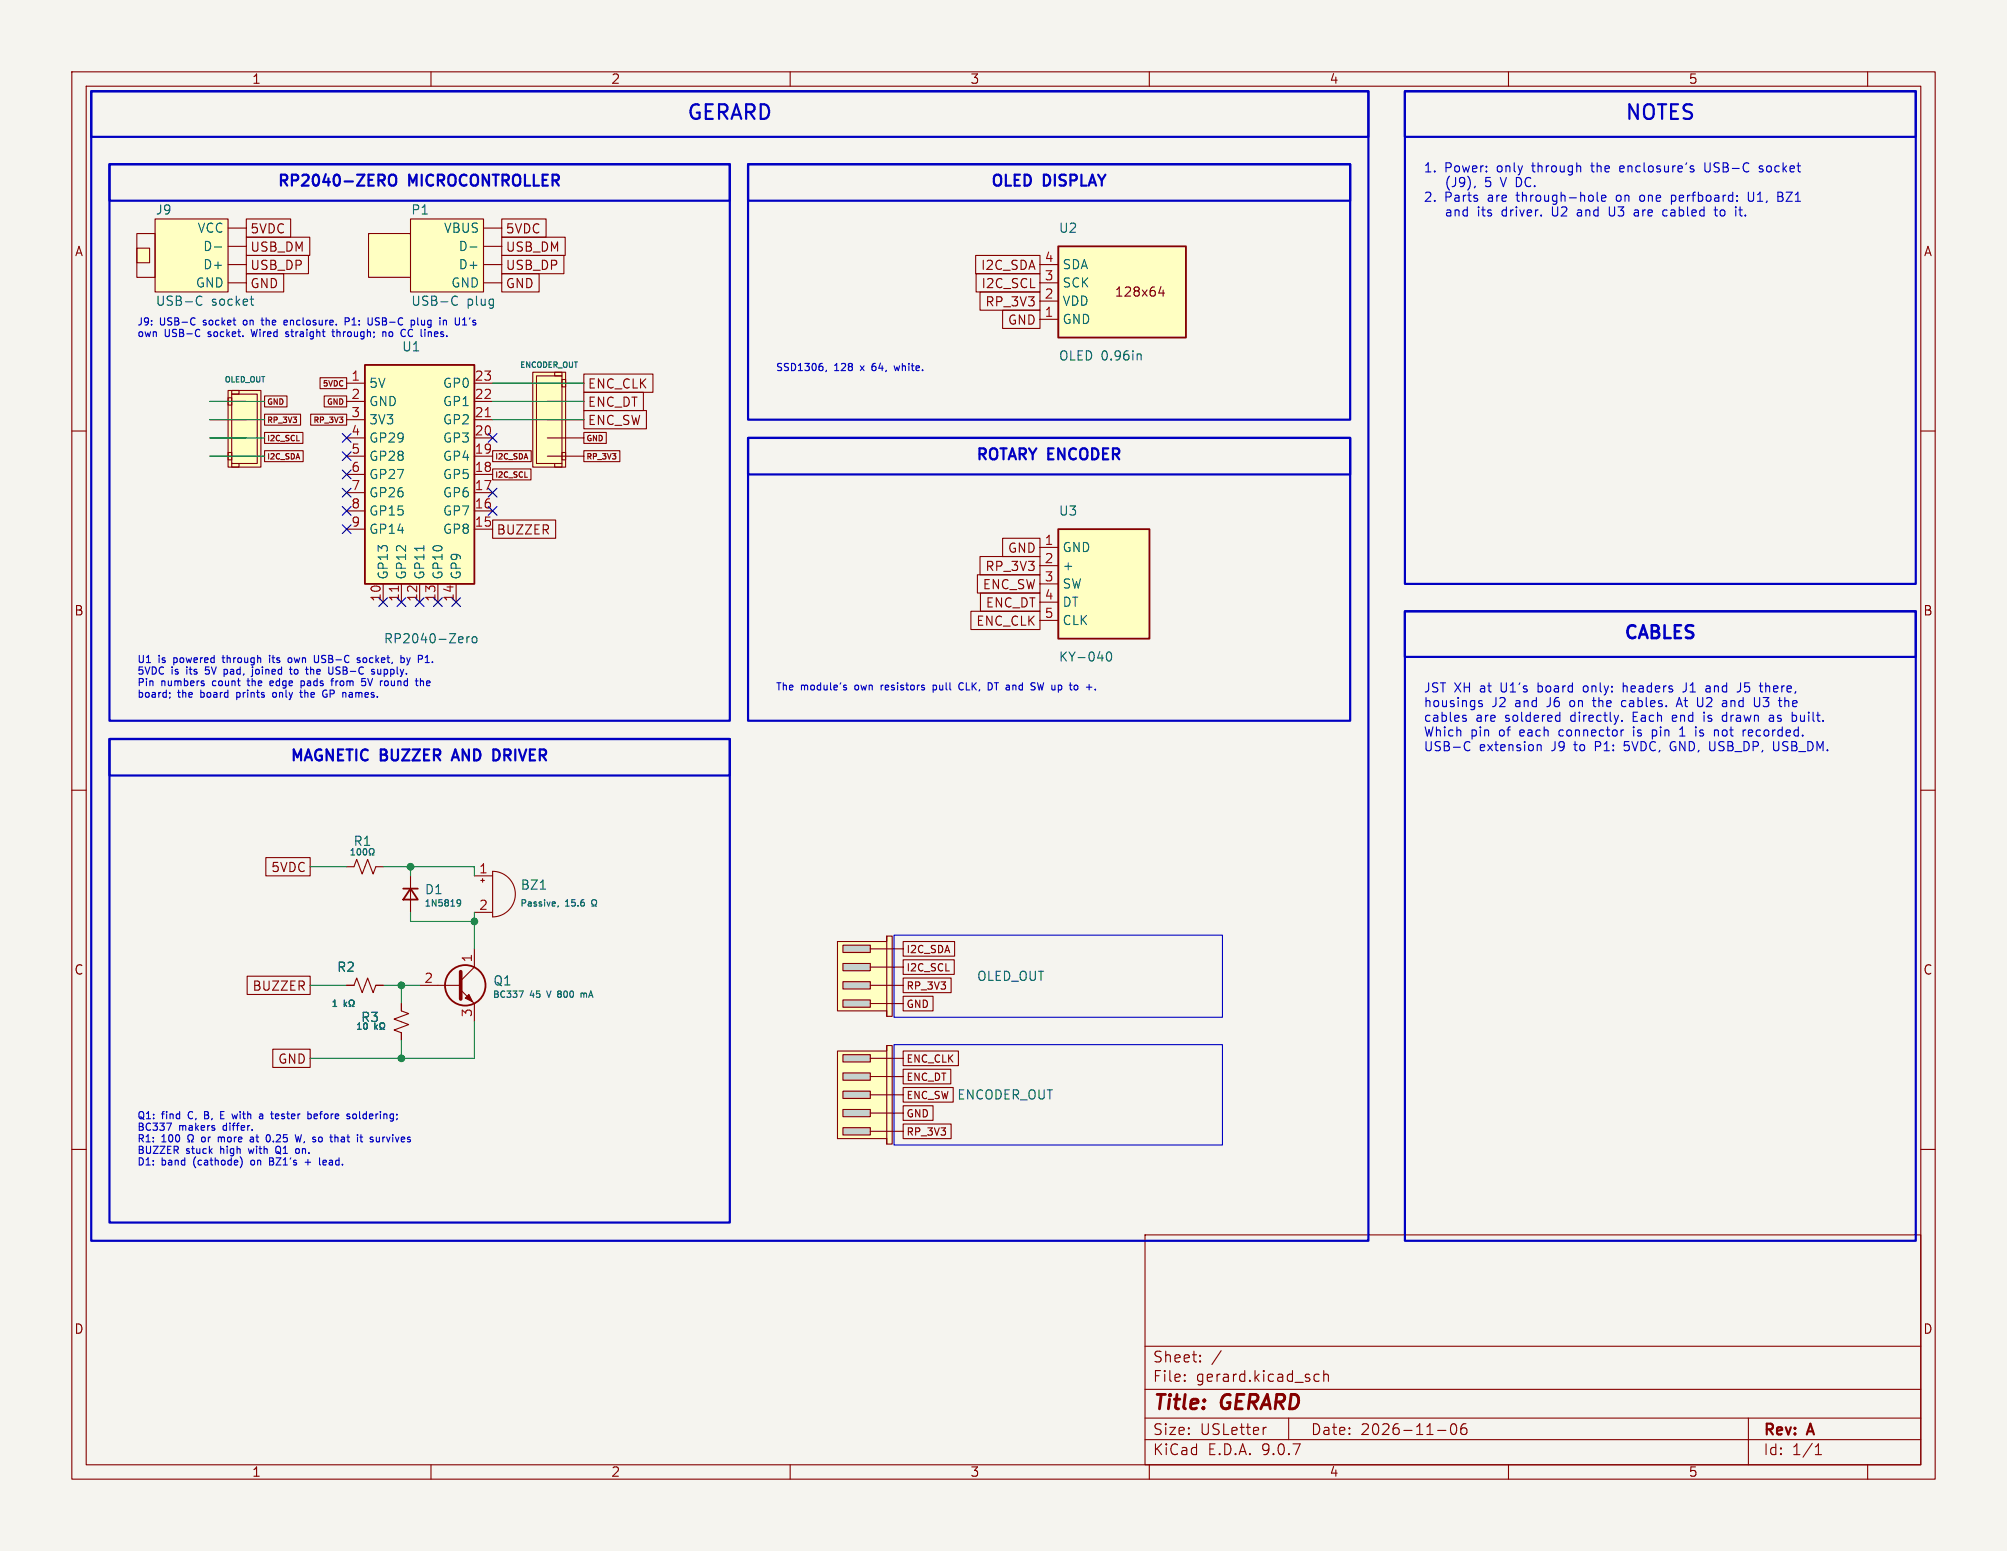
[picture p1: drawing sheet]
<svg xmlns="http://www.w3.org/2000/svg" width="279mm" height="216mm" viewBox="0 0 279 216" stroke-linecap="round" stroke-linejoin="round" font-family="sans-serif">
<path d="M0 0h279.4v215.9h-279.4z" fill="#f5f4ef" stroke="#f5f4ef" stroke-width=".14"/>
<g fill="none" stroke="#840000" stroke-width=".15">
<path d="M10 10h259.4v195.9h-259.4zM12 12h255.4v191.9h-255.4zM60 10v2M110 10v2M160 10v2M210 10v2M260 10v2M10 60h2M267.4 60h2M10 110h2M267.4 110h2M48.3 120.7h1l.4-1.1 .7 2.1 .8-2.1 .7 2.1 .4-1h1"/>
<path d="M48.3 137.2h1l.4-1.1 .7 2.1 .8-2.1 .7 2.1 .4-1h1M55.9 139.7v1l1 .4-2 .8 2 .7-2 .8 1 .4v1M57.1 121.9v5.1M58.4 137.2h5.7M64.1 137.8l1.9 1.9v2.5M66 132.1v2.5l-1.9 1.9M66 121.9h2.6M66 127h2.6M66.9 122.6h.5M67.2 122.3v.5M68.6 121.3a3.2 3.2 0 0 1 3.1 3.2 3.2 3.2 0 0 1-3.1 3.1zM10 160h2"/>
<path d="M159.4 171.9h108v32h-108zM267.4 160h2M159.4 197.4h108M159.4 193.4h108M159.4 187.4h108M164.9 192.1l.1 .1-.1 .1M164.9 192.1v.1v.1M164.9 191.4v.1M164.9 192.1v.2M164.9 191.4h.1l-.1 .1M167.1 189.4v.1v.1M167.1 189.4l-.1 .1 .1 .1"/>
<path d="M167.1 188.7v.1M167.1 189.4v.2M167.1 188.7h-.1l.1 .1M170 188l-1.3 1.9M176.3 198.7l-.3 .1M179.4 197.4v3M182.9 192l.3 .3 .4-.1M183.6 191.4l-.4-.1-.3 .3M184.3 191.4a.37 .37 0 0 1 .6 .1v.8M184.3 190.8v1.5M200.1 199.1h1.2M202.1 198.3a.36 .36 0 0 1 .3-.1 .36 .36 0 0 1 .3 .3 .77 .77 0 0 1-.4 1.2 .91 .91 0 0 1-.2-1.4z"/>
<path d="M204.1 198.2a.59 .59 0 0 0-.7 .6v.6l.1 .2 .4 .1 .2-.2 .1-.5-.1-.2h-.5l-.2 .2M243.4 197.4v6.5M60 203.9v2M110 203.9v2M159.4 200.4h108M160 203.9v2M210 203.9v2M252.7 202.5h.9M252.7 201.4l.4-.4v1.5M260 203.9v2"/>
</g>
<g fill="none" stroke="#006464" stroke-width=".15">
<path d="M48.9 119h.5M49.1 118.1v.9M49.7 118.5v.4l.2 .1 .2-.1 .1-.4M50.6 118.5v.4l.2 .1 .2-.1 .1-.4M51.4 118.4v.3l.2 .2v.1h-.2M51.7 118.1a.32 .32 0 0 1 .4 .3l-.1 .3-.1 .2v.1h.2M47.9 139.2v.9M48 139.8l.3 .3M48.3 139.5l-.4 .3M63.7 125.3l.3-.1 .1 .2v.5l-.1 .2h-.3M64.1 125.6l-.1 .2h-.3M72.3 137.9h.5l-.3 .9"/>
<path d="M75.2 123.8h.7M77.7 138.2l.1 .1-.1 .1M77.7 138.7l.1 .1M77.7 126.1l-.1 .2M77.8 137.9l-.1 .1M80.9 138.2v.6M80.9 138.3l.2-.1 .2 .2M81.3 138.4v.4M81.3 138.3v.1M82.4 126.1h.2v-.1a.38 .38 0 0 1-.2-.6 .38 .38 0 0 1 .5-.1l.2 .4-.3 .3v.1h.3M48.6 140.1h.2v-.2a.38 .38 0 0 1-.2-.5 .38 .38 0 0 1 .6-.1l.1 .4-.2 .2v.2h.2M52.2 142.4v.9"/>
<path d="M52.3 142.9l.2 .4M52.9 143l.2 .1v.2h-.2M52.9 142.5l.1-.1a.38 .38 0 0 1 .5 .2 .38 .38 0 0 1-.2 .5v.2h.2"/>
</g>
<path d="M64.1 135.3v3.8" fill="none" stroke="#840000" stroke-width=".51"/>
<g fill="none" stroke="#840000" stroke-width=".25">
<path d="M56.1 123.7h2.1M57.1 123.7l1.1 1.5h-2.1z"/>
<circle cx="64.8" cy="137.2" r="2.82"/>
</g>
<path d="M64.8 138.9l.5-.5 .5 1z" fill="#840000" stroke="#840000" stroke-width=".15"/>
<g fill="#ffffc2">
<path d="M51.3 32.5h5.8v6.1h-5.8z"/>
<path d="M57.1 30.5h10.2v10.1h-10.2z"/>
</g>
<path d="M51.3 32.5h5.8v6.1h-5.8zM57.1 30.5h10.2v10.1h-10.2zM67.3 31.8h2.5M67.3 34.3h2.5M67.3 36.8h2.5M67.3 39.4h2.5" fill="none" stroke="#840000" stroke-width=".15"/>
<path d="M65.4 34.4h1M63.1 41.3l.3-.1 .3 .1M63.7 42.4l-.3 .1-.3-.1" fill="none" stroke="#006464" stroke-width=".15"/>
<g fill="#ffffc2">
<path d="M19 34.5h1.8v2.1h-1.8z"/>
<path d="M21.6 30.5h10.1v10.1h-10.1z"/>
</g>
<path d="M19 32.5h2.6v6.1h-2.6zM19 34.5h1.8v2.1h-1.8zM21.6 30.5h10.1v10.1h-10.1zM31.7 31.8h2.6M31.7 34.3h2.6M31.7 36.8h2.6M31.7 39.4h2.6" fill="none" stroke="#840000" stroke-width=".15"/>
<path d="M29.9 34.4h.9M27.6 41.3l.3-.1 .2 .1M28.1 42.4l-.2 .1-.3-.1M34.8 41.6h.5M35.1 42.4l.2 .1" fill="none" stroke="#006464" stroke-width=".15"/>
<path d="M147.3 34.3h17.8v12.7h-17.8z" fill="#ffffc2"/>
<path d="M147.3 34.3h17.8v12.7h-17.8z" fill="none" stroke="#840000" stroke-width=".25"/>
<path d="M144.8 36.8h2.5M144.8 39.4h2.5M161.6 39.9l-.3 .9h.8M144.8 41.9h2.5M144.8 44.5h2.5M161.9 40.4v.8" fill="none" stroke="#840000" stroke-width=".15"/>
<path d="M158.5 49.3h.3l.1 .1v.7" fill="none" stroke="#006464" stroke-width=".15"/>
<path d="M74.2 51.8h4.5v13.2h-4.5z" fill="#ffffc2"/>
<path d="M74.2 51.8h4.5v13.2h-4.5zM74.7 52.3h3.5v12.2h-3.5zM76.2 53.3h5.1M76.2 55.9h5.1M76.2 58.4h5.1M77.2 51.8h1v.5h-1zM78.2 52.8h.5v1h-.5zM76.2 61h5.1M76.2 63.5h5.1M77.2 64.5h1v.5h-1zM78.2 63h.5v1h-.5z" fill="none" stroke="#840000" stroke-width=".15"/>
<path d="M147.3 73.7h12.7v15.2h-12.7z" fill="#ffffc2"/>
<path d="M147.3 73.7h12.7v15.2h-12.7z" fill="none" stroke="#840000" stroke-width=".25"/>
<path d="M144.8 76.2h2.5M144.8 78.7h2.5M144.8 81.3h2.5M144.8 83.8h2.5M144.8 86.4h2.5" fill="none" stroke="#840000" stroke-width=".15"/>
<path d="M154.1 90.9l.3-.2a.79 .79 0 0 1 0 1.3h-.2l-.1-.2-.1-.6z" fill="none" stroke="#006464" stroke-width=".15"/>
<path d="M116.6 146.3h6.8v-.8h.8v13.8h-.8v-.8h-6.8z" fill="#ffffc2"/>
<g fill="#c2c2c2">
<path d="M117.3 157h3.9v1h-3.9z"/>
<path d="M117.3 154.4h3.9v1h-3.9z"/>
<path d="M117.3 151.9h3.9v1h-3.9z"/>
<path d="M117.3 149.4h3.9v1h-3.9z"/>
<path d="M117.3 146.8h3.9v1h-3.9z"/>
</g>
<path d="M116.6 146.3h6.8v-.8h.8v13.8h-.8v-.8h-6.8zM117.3 157h3.9v1h-3.9zM117.3 154.4h3.9v1h-3.9zM117.3 151.9h3.9v1h-3.9zM117.3 149.4h3.9v1h-3.9zM117.3 146.8h3.9v1h-3.9zM121.2 157.5h4.5M121.2 154.9h4.5M121.2 152.4h4.5M121.2 149.9h4.5M121.2 147.3h4.5M123.4 145.5v13.8" fill="none" stroke="#840000" stroke-width=".15"/>
<path d="M50.8 50.8h15.2v30.5h-15.2z" fill="#ffffc2"/>
<path d="M50.8 50.8h15.2v30.5h-15.2z" fill="none" stroke="#840000" stroke-width=".25"/>
<g fill="none" stroke="#840000" stroke-width=".15">
<path d="M48.3 53.3h2.5M48.3 55.9h2.5M48.3 58.4h2.5M66 53.3h2.6M66 55.9h2.6M66 58.4h2.6M48.3 61h2.5M48.3 63.5h2.5M48.3 66h2.5M48.3 68.6h2.5M48.3 71.1h2.5M48.3 73.7h2.5"/>
<path d="M66 61h2.6M66 63.5h2.6M66 66h2.6M66 68.6h2.6M66 71.1h2.6M66 73.7h2.6M53.3 81.3v2.5M55.9 81.3v2.5M58.4 81.3v2.5M61 81.3v2.5M63.5 81.3v2.5"/>
</g>
<path d="M67.6 58h.7M55.5 81.6v.7" fill="none" stroke="#a90000" stroke-width=".15"/>
<path d="M59 76v.7M65 88.6v.9M65.4 88.6l-.3 .1-.1 .2M65.8 88.8l.2-.2 .3 .2 .1 .4-.1 .2-.3 .1-.2-.1z" fill="none" stroke="#006464" stroke-width=".15"/>
<path d="M116.6 131.1h6.8v-.8h.8v11.2h-.8v-.8h-6.8z" fill="#ffffc2"/>
<g fill="#c2c2c2">
<path d="M117.3 139.2h3.9v1h-3.9z"/>
<path d="M117.3 136.7h3.9v1h-3.9z"/>
<path d="M117.3 134.1h3.9v1h-3.9z"/>
<path d="M117.3 131.6h3.9v1h-3.9z"/>
</g>
<path d="M116.6 131.1h6.8v-.8h.8v11.2h-.8v-.8h-6.8zM117.3 139.2h3.9v1h-3.9zM117.3 136.7h3.9v1h-3.9zM117.3 134.1h3.9v1h-3.9zM117.3 131.6h3.9v1h-3.9zM121.2 139.7h4.5M121.2 137.2h4.5M121.2 134.6h4.5M121.2 132.1h4.5M123.4 130.3v11.2" fill="none" stroke="#840000" stroke-width=".15"/>
<path d="M31.7 54.4h4.6v10.6h-4.6z" fill="#ffffc2"/>
<g fill="none" stroke="#840000" stroke-width=".15">
<path d="M34.3 30.5h6.2v2.5h-6.2zM34.3 33h8.8v2.6h-8.8zM34.3 35.6h8.6v2.5h-8.6zM34.3 38.1h5.2v2.5h-5.2zM69.8 33h8.9v2.6h-8.9zM69.8 38.1h5.3v2.5h-5.3zM69.8 30.5h6.2v2.5h-6.2zM69.8 35.6h8.7v2.5h-8.7zM135.8 35.6h9v2.5h-9zM135.9 38.1h8.9v2.5h-8.9zM29.2 58.4h5.1M29.2 55.9h5.1"/>
<path d="M31.7 55.4h.6v1h-.6zM31.7 54.4h4.6v10.6h-4.6zM32.3 54.9h3.5v9.6h-3.5zM32.3 54.4h1v.5h-1zM36.8 55.1h3.2v1.5h-3.2zM36.8 57.7h5v1.5h-5zM43.3 57.7h5v1.5h-5zM44.6 52.6h3.7v1.5h-3.7zM45.1 55.1h3.2v1.5h-3.2zM81.3 57.1h8.7v2.6h-8.7zM81.3 52.1h9.6v2.5h-9.6zM81.3 54.6h8.3v2.6h-8.3z"/>
<path d="M136.4 40.6h8.4v2.6h-8.4zM139.6 43.2h5.2v2.5h-5.2zM29.2 63.5h5.1M29.2 61h5.1M31.7 63h.6v1h-.6zM32.3 64.5h1v.5h-1zM36.8 62.7h5.4v1.6h-5.4zM36.8 60.2h5.4v1.5h-5.4zM68.6 65.3h5.3v1.5h-5.3zM68.6 72.4h8.8v2.5h-8.8zM68.6 62.7h5.4v1.6h-5.4zM81.3 60.2h3.1v1.5h-3.1z"/>
<path d="M81.3 62.7h5v1.6h-5zM136.4 77.5h8.4v2.5h-8.4zM139.6 74.9h5.2v2.6h-5.2zM135.2 85.1h9.6v2.5h-9.6zM136.1 80h8.7v2.6h-8.7zM136.5 82.5h8.3v2.6h-8.3zM37 119.4h6.2v2.5h-6.2zM34.4 135.9h8.8v2.5h-8.8zM48.3 137.2h1M52.3 137.2h1M55.9 139.7v1M125.7 136.1h6.7v2.1h-6.7z"/>
<path d="M125.7 133.6h7.1v2h-7.1zM125.7 138.7h4.2v2h-4.2zM125.7 131.1h7.2v2h-7.2zM38 146h5.2v2.6h-5.2zM55.9 143.8v1M125.7 151.4h7v2h-7zM125.7 146.3h7.7v2h-7.7zM125.7 156.5h6.7v2h-6.7zM125.7 148.8h6.7v2.1h-6.7zM125.7 153.9h4.2v2.1h-4.2z"/>
</g>
<g fill="none" stroke="#009600" stroke-width=".15">
<path d="M29.2 58.4h7.6M29.2 55.9h7.6M68.6 53.3h12.7M68.6 58.4h12.7M68.6 55.9h12.7M29.2 61h7.6M29.2 63.5h7.6M43.2 120.7h5.1M43.2 137.2h5.1M53.3 120.7h12.7v1.2M53.3 137.2h5.1M55.9 137.2v2.5"/>
<path d="M57.1 120.7v1.2M57.1 127v1.3h8.9M66 127v5.1M55.9 144.8v2.5M66 142.2v5.1h-22.8"/>
</g>
<g fill="none" stroke="#000084" stroke-width=".15">
<path d="M47.7 68l1.2 1.2M47.7 62.9l1.2 1.2M47.7 65.4l1.2 1.2M47.7 60.4l1.2 1.2M47.7 73.1l1.2 1.2M47.7 70.5l1.2 1.2M48.9 68l-1.2 1.2M48.9 62.9l-1.2 1.2M48.9 65.4l-1.2 1.2M48.9 60.4l-1.2 1.2M48.9 73.1l-1.2 1.2M48.9 70.5l-1.2 1.2"/>
<path d="M68 68l1.2 1.2M68 60.4l1.2 1.2M68 70.5l1.2 1.2M69.2 68l-1.2 1.2M69.2 60.4l-1.2 1.2M69.2 70.5l-1.2 1.2M52.7 83.2l1.2 1.2M53.9 83.2l-1.2 1.2M55.3 83.2l1.2 1.2M56.5 83.2l-1.2 1.2M57.8 83.2l1.2 1.2M59 83.2l-1.2 1.2"/>
<path d="M60.4 83.2l1.2 1.2M61.6 83.2l-1.2 1.2M62.9 83.2l1.2 1.2M64.1 83.2l-1.2 1.2"/>
</g>
<g fill="none" stroke="#0000c2" stroke-width=".15">
<path d="M208.9 24.7l.4 1.3M209.2 29.3l-.1 .2v.3l.1 .2M216.1 28.8v1l.1 .2 .4 .1M219.6 30h.6M220.2 29.5l-.6 .1M222.3 26.8v1l.2 .2M223 27.6l.6-.1-.1-.3h-.4l-.1 .2v.6h.5M224.8 28.8l-.1 1.1-.2 .2-.4-.2M225.7 23.1l-.2 .2v.5l.2 .1M226.1 23.4l-.6 .1M228 29.3l.1 .8M228.1 30l-.1 .1"/>
<path d="M228.1 29.5l-.1 .1M228.4 27.2l-.1 .2v.4l.1 .2M232 29.2l.1 .1M232.1 30l-.1 .1M232.6 29.6v.4M232.7 28h.4M232.7 27.2v1.2M233.1 27.2h-.4M235.5 23.5l.3 .1v.2l-.1 .1h-.3M235.5 23.1h.3M237.3 22.7v1l.2 .2h.3M238.9 30l.2 .1"/>
<path d="M239.5 29.3v.6l.2 .2 .4-.2M243 29.9v.2M243.4 26.8l.1 1.1 .1 .1h.4M245.4 23.1h-.3l-.2 .2 .6 .4M245.5 23.8l-.2 .1h-.4M247.5 26.8h.4l.2 .1 .1 .2-.3 .3M247.5 27.4h.4M247.9 27.4a.34 .34 0 0 1 .3 .3 .34 .34 0 0 1-.2 .3h-.5M27 44.2l.2 .1M27.2 45.1l-.2 .1M27.6 45.8l.2 .1M27.8 46.8h-.2"/>
<path d="M33.9 44.7v.4M35 45.8l.2 1M36.3 44.6h.4M36.5 44.2v.9l.2 .1M39.5 44.7l.2-.1h.2l.1 .1v.1l-.5 .1M39.5 45.1l.2 .1h.3M39.8 46.8h.4M40.2 46.2h-.3l-.1 .1v.2l.4 .1M46.2 46.2h.4M46.3 45.8v.9l.3 .1M48.1 44.8l.4-.1 .1-.1v-.3l-.5-.1v1M51.8 44.2v.8l-.2 .2"/>
<path d="M52.2 45.2h.2M52.3 44.3l-.1 .1 .1 .3M53.3 46.3l.1-.1h.3v.6M53.3 46.2v.6M56.9 46.1l-.1 .3 .1 .3M57.3 44.6h.3l.1 .2v.3l-.4 .1M58.1 44.2v.9l.2 .1M61.9 44.6l.3 .1v.5M64.4 45.2h.6M115.1 51.5l-.1 .2M121.4 50.8v.7M121.4 51.1v.1"/>
<path d="M124.5 50.9l.2 .7 .2-.5M23.6 96.4v.1M23.7 97l-.1 .2M28.3 95.1l.1 .2-.1 .1M28.3 94.8h.1M28.6 93.7v.1M30.9 91.6h.4M31.2 93.8h.3M33 96.4v1M33 97l.1 .1M33.1 96.4h-.1M35.2 93.2v.8l-.2 .2"/>
<path d="M35.6 93.4v.3M37.5 91.2v.1M37.5 91.6v.6M37.6 94.9v.5h.3M38 96.6v.4l.3 .1M38.1 95l-.5 .1M40.2 91.7l.1-.1 .3 .1v.3l-.1 .2h-.2l-.1-.1zM40.3 93.2h.4M40.4 92.8v.9l.3 .1M41.3 93.2h-.2l-.1 .2v.3l.3 .1M41.7 96.4h.4M41.9 96.1v.8l.2 .2"/>
<path d="M41.9 94.8h.3l.2 .2-.1 .4h-.4M41.9 94.8v1M43.2 93.3l.3-.1 .2 .1M43.2 92.8v1M43.8 91.2v.8M44.3 91.2v.8l-.1 .2h-.2M45.5 96.6v.4h-.4M46.1 94.8h.3M46.8 93.8h.4M46.8 93.1l.1 .2 .3 .1M46.8 94.8v.6M47 94.8l-.2 .2"/>
<path d="M48.6 96.9l.1 .2h.3M48.9 96.4h-.3M49 96.7h-.3l-.1 .1M49.7 91.8l.5 .2-.2 .2h-.3M50.1 91.6h-.2l-.2 .1M50.5 94.8h.2l.2 .2-.1 .4h-.3M50.9 91.6h-.3l-.1 .2 .1 .3 .3 .1M51.2 94.4l.3 1M52.6 93.2v.6h.3l.1-.1M53 93.2v.6M54.1 95l-.1 .4M55.9 91.6h.3l.1 .2-.1 .3-.3 .1"/>
<path d="M56.6 91.6l.3 .6M56.9 92.2l-.3 .4M57.1 91.6l-.2 .6M58.6 94.8h.3l.1 .6M59.2 92.2h.6M59.4 91.4l.1-.2v1M59.5 94.8l-.1 .1v.4l.1 .1M59.9 95l-.5 .1M117.4 95.6l.5 .2-.2 .2h-.3M117.8 95.4h-.2l-.2 .1M122.7 95.4v.6M122.8 95.4l-.1 .2"/>
<path d="M129.9 96h.3M129.9 95.4v1M130.2 95.4h-.3M134.1 95.1a.47 .47 0 0 0-.6 .4 .47 .47 0 0 0 .6 .5M137.8 95a.54 .54 0 0 1 .4 .5 .54 .54 0 0 1-.4 .5M144.4 95l.3 1 .2-.7 .2 .7M203.8 100h.3v.2l-.1 .2h-.3M206.3 97.6l-.3-.1-.2 .2 .1 .2 .4 .1v.3h-.5M216.8 99.6h.3M217.1 99.1v1.3M220.5 95.5l-.1 .2v.4l.1 .2M221.9 97.1v1.2"/>
<path d="M226 95.1v1.2M226.2 97.5l-.3 .1-.2 .2 .1 .4 .4 .2M226.3 95.5l-.3 .1M233 99.6l-.2 .1v.5l.2 .2M233.4 98.4l.4-1.3 .4 1.3M233.4 99.9l-.6 .1M233.5 98h.6M234.7 95.1v.9a.41 .41 0 0 1-.4 .3M237 97.1v1l-.2 .3M237.2 99.6v.8M237.5 95.5h.5l.1 .8M237.5 96.3h.6"/>
<path d="M238.1 95.8l-.6 .1M240.3 97.6l.1 .8M240.4 98.3l-.1 .1M240.4 97.8l-.1 .1M240.4 99.6h-.4l-.2 .1M242.3 95.1v.9l-.2 .3M245 97.1v1l-.2 .2-.3 .1M245.8 95.1v1.2M246.2 95.5l-.4 .1M246.4 99.6h.4l.1 .8M246.9 99.9h-.4a.25 .25 0 0 0-.2 .3 .25 .25 0 0 0 .2 .2h.4M249 97.6v.1"/>
<path d="M249.5 99.1v1.3M250 99.6l.1 .2v.4l-.1 .2M204.3 103.2l-.2 .1M204.6 104.4l-.2 .1-.3-.1M214 103.8l.2-.1h.3v.8M217.1 100.4h-.3M225.8 100.3v.1M226 101.6l-.2 .1M226.1 104.4l.2 .1M226.8 103.2h-.6l-.1 .6 .2-.1M227.4 101.6v.9M230 101.6v1.3"/>
<path d="M230 102.4l.4 .1M230.4 101.6l-.4 .1M232.5 103.8v.2a.53 .53 0 0 0 .4 .5M233.8 102.5h.8M234.1 101.4l-.3 .1M234.2 101.2v1.3M236.1 101.6v.9M236.6 102.4l.4 .1M236.8 101.6l-.2 .2 .2 .2M239 101.6l.2 .2v.7M239.8 100.3l.2 .1h.4M243.8 101.6h-.2l-.2 .2 .1 .6 .3 .1"/>
<path d="M244 101.9l-.6 .1M247.6 103.2v1.2l-.2 .1-.4-.1M124.5 130.2h45.7v11.4h-45.7zM23.9 156.3l-.5 1M26.2 158.2v.4l.2 .2v.1h-.2M26.9 158.2v.4l-.2 .2v.1h.2M28.1 158.4v.5M28.5 155.2h.3M28.8 154.7h-.3v1h.4M30.4 158.3v.6M30.7 155.2h.4M30.8 158.3h-.3l-.1 .1"/>
<path d="M31.2 154.7h-.5v1h.5M33.1 155.1l-.2 .6-.2-.4M34.6 159.9l.2 .7M34.9 158.3h.3l.1 .6M35.1 157.2v.1M35.3 158.5l-.3 .1-.2 .1 .2 .2h.3M36.2 155.7h.4M36.2 155.1h.3l.1 .6M36.6 155.3l-.4 .1M37.4 157.9a.63 .63 0 0 1 0 1M37.8 154.7v.9M38.4 159.7a.67 .67 0 0 0 .2 .9h.2"/>
<path d="M38.5 155.1h.2l.1 .1M38.8 155.7h-.3M38.8 155.3l-.5 .1M42 157.9l-.3 1-.2-.7-.2 .7M43.2 155.1l.1 .2-.1 .4M44.2 155.2l-.1-.1h-.2l-.2 .1 .1 .5h.4M44.2 155.3l-.5 .1M47.6 158.3h-.1M47.6 158.6l-.1 .1 .1 .2M49.1 155.2l.2-.1 .3 .1v.3l-.1 .2h-.2l-.2-.1zM51.5 158.9h.1M51.7 158.3l-.2 .1 .2 .2"/>
<path d="M53.3 158.3v.6M53.6 158.3l-.3 .2M124.5 145.4h45.7v14h-45.7zM33.7 161.7l-.1 .6-.2 .3M35 161.6v.5M37.5 161.2v1h.4M37.5 161.6h.4M38.6 160.3l.2 .1M41.2 160.1l.1-.2h.3l.1 .2-.1 .4-.3 .1-.1-.2M42.5 161.8h.7M42.9 161.4v.8M44.5 161.2v.8l.1 .2"/>
<path d="M45.4 161.6l-.3-.1-.1 .1v.5h.4M45.4 161.7l-.4 .1"/>
</g>
<g fill="none" stroke="#0000c2" stroke-width=".3">
<path d="M12.7 12.7h177.8v160h-177.8zM12.7 12.7h177.8v6.4h-177.8zM195.6 12.7h71.1v6.4h-71.1zM195.6 12.7h71.1v68.6h-71.1zM15.2 22.9h86.4v77.4h-86.4zM15.2 22.9h86.4v5h-86.4zM53 25.1l.6 .7M53.3 24.3a.41 .41 0 0 1 .3 .4 .41 .41 0 0 1-.3 .4M54.2 24.5a.51 .51 0 0 1 .6-.2 .51 .51 0 0 1 .4 .5v.5a.51 .51 0 0 1-.6 .6 .51 .51 0 0 1-.5-.6zM104.1 22.9h83.9v35.5h-83.9zM104.1 22.9h83.9v5h-83.9zM104.1 61h83.9v39.3h-83.9z"/>
<path d="M104.1 61h83.9v5h-83.9zM195.6 85.1h71.1v87.6h-71.1zM195.6 85.1h71.1v6.3h-71.1zM15.2 102.9h86.4v5.1h-86.4zM15.2 102.9h86.4v67.3h-86.4zM63.4 104.3l-.5 1.5M68.7 104.3l.6 .1M69.3 105.8h-.6"/>
</g>
<path d="M47.9 139.2v.9M48 139.8l.3 .3M48.3 139.5l-.4 .3M48.6 140.1h.2v-.2a.38 .38 0 0 1-.2-.5 .38 .38 0 0 1 .6-.1l.1 .4-.2 .2v.2h.2M52.2 142.4v.9M52.3 142.9l.2 .4M52.9 143l.2 .1v.2h-.2M52.9 142.5l.1-.1a.38 .38 0 0 1 .5 .2 .38 .38 0 0 1-.2 .5v.2h.2" fill="none" stroke="#006464" stroke-width=".15"/>
<g fill="#009600" stroke="#009600" stroke-width=".15">
<circle cx="57.1" cy="120.7" r=".46"/>
<circle cx="55.9" cy="137.2" r=".46"/>
<circle cx="55.9" cy="147.3" r=".46"/>
<circle cx="66" cy="128.3" r=".46"/>
</g>
<g font-size="2.8" fill="#0000c2">
<text x="95.5" y="17.1">GERARD</text>
<text x="226.1" y="17.1">NOTES</text>
</g>
<g font-size="2.8" fill="#840000">
<text x="160.4" y="196.8">Title:</text>
<text x="170.1" y="196.8">GERARD</text>
</g>
<text font-size="2.5" fill="#0000c2" x="225.9" y="89.4">CABLES</text>
<g font-size="2.1" fill="#0000c2">
<text x="38.4" y="26.4">RP2040-ZERO</text>
<text x="56.9" y="26.4">MICROCONTROLLER</text>
<text x="137.8" y="26.4">OLED</text>
<text x="145.3" y="26.4">DISPLAY</text>
<text x="135.7" y="64.5">ROTARY ENCODER</text>
<text x="40.2" y="106.4">MAGNETIC BUZZER</text>
<text x="63.7" y="106.4">AND</text>
<text x="69.8" y="106.4">DRIVER</text>
</g>
<g font-size="2.1" fill="#840000">
<text x="160.4" y="189.9">Sheet:</text>
<text x="160.4" y="192.6">File:</text>
<text x="166.5" y="192.6">gerard.kicad_sch</text>
<text x="160.4" y="202.8">KiCad</text>
<text x="160.4" y="200">Size:</text>
<text x="167.1" y="200">USLetter</text>
<text x="168.1" y="202.8">E.D.A.</text>
<text x="175.7" y="202.8">9.0.7</text>
<text x="182.4" y="200">Date:</text>
<text x="189.4" y="200">2026-11-06</text>
<text x="245.4" y="200.2">Rev:</text>
<text x="245.4" y="202.8">Id:</text>
<text x="249.5" y="202.8">1/1</text>
<text x="251.8" y="200.2">A</text>
</g>
<g font-size="1.8" fill="#840000">
<text x="35" y="11.9">1</text>
<text x="85" y="11.9">2</text>
<text x="135" y="11.9">3</text>
<text x="185" y="11.9">4</text>
<text x="235" y="11.9">5</text>
<text x="10.3" y="35.9">A</text>
<text x="34.8" y="32.7">5VDC</text>
<text x="34.8" y="35.2">USB_DM</text>
<text x="70.3" y="35.2">USB_DM</text>
<text x="70.3" y="32.7">5VDC</text>
<text x="267.7" y="35.9">A</text>
<text x="34.8" y="37.8">USB_DP</text>
<text x="34.8" y="40.3">GND</text>
<text x="70.3" y="40.3">GND</text>
<text x="70.3" y="37.8">USB_DP</text>
<text x="136.5" y="37.8">I2C_SDA</text>
<text x="136.5" y="40.3">I2C_SCL</text>
<text x="155.1" y="41.5">128x64</text>
<text x="137.1" y="42.9">RP_3V3</text>
<text x="140.2" y="45.4">GND</text>
<text x="81.8" y="59.4">ENC_SW</text>
<text x="81.8" y="54.3">ENC_CLK</text>
<text x="81.8" y="56.8">ENC_DT</text>
<text x="69.1" y="74.6">BUZZER</text>
<text x="140.2" y="77.2">GND</text>
<text x="136.7" y="82.2">ENC_SW</text>
<text x="137.1" y="79.7">RP_3V3</text>
<text x="10.3" y="85.9">B</text>
<text x="135.8" y="87.3">ENC_CLK</text>
<text x="137.1" y="84.8">ENC_DT</text>
<text x="267.7" y="85.9">B</text>
<text x="37.7" y="121.6">5VDC</text>
<text x="10.3" y="135.9">C</text>
<text x="267.7" y="135.9">C</text>
<text x="35.1" y="138.1">BUZZER</text>
<text x="38.6" y="148.3">GND</text>
<text x="10.3" y="185.9">D</text>
<text x="267.7" y="185.9">D</text>
<text x="35" y="205.8">1</text>
<text x="85" y="205.8">2</text>
<text x="135" y="205.8">3</text>
<text x="185" y="205.8">4</text>
<text x="235" y="205.8">5</text>
</g>
<g font-size="1.8" fill="#0000c2">
<text x="198.1" y="24.3">1.</text>
<text x="198.1" y="28.4">2.</text>
<text x="201.1" y="24.3">Power:</text>
<text x="201.1" y="28.4">Parts</text>
<text x="201.6" y="26.4">(J9),</text>
<text x="207.2" y="28.4">are</text>
<text x="207.3" y="26.4">5</text>
<text x="208.5" y="24.3">only</text>
<text x="209.7" y="26.4">V DC.</text>
<text x="211.4" y="28.4">through-hole</text>
<text x="213.6" y="24.3">through</text>
<text x="222" y="24.3">the</text>
<text x="225.5" y="28.4">on</text>
<text x="226.2" y="24.3">enclosure's</text>
<text x="229" y="28.4">one</text>
<text x="233.5" y="28.4">perfboard:</text>
<text x="238.2" y="24.3">USB-C</text>
<text x="244.4" y="28.4">U1,</text>
<text x="246" y="24.3">socket</text>
<text x="248.7" y="28.4">BZ1</text>
<text x="201.6" y="30.5">and</text>
<text x="206.3" y="30.5">its</text>
<text x="209.8" y="30.5">driver.</text>
<text x="216.9" y="30.5">U2</text>
<text x="220.6" y="30.5">and</text>
<text x="225.3" y="30.5">U3</text>
<text x="229" y="30.5">are</text>
<text x="233.2" y="30.5">cabled</text>
<text x="240.6" y="30.5">to</text>
<text x="198.1" y="96.7">JST XH</text>
<text x="198.1" y="98.8">housings</text>
<text x="198.1" y="100.8">cables</text>
<text x="205.5" y="100.8">are</text>
<text x="206.1" y="96.7">at</text>
<text x="207.7" y="98.8">J2</text>
<text x="209.2" y="96.7">U1's</text>
<text x="209.7" y="100.8">soldered</text>
<text x="211" y="98.8">and</text>
<text x="214.5" y="96.7">board</text>
<text x="215.7" y="98.8">J6</text>
<text x="218.9" y="100.8">directly.</text>
<text x="219" y="98.8">on</text>
<text x="221.1" y="96.7">only:</text>
<text x="222.5" y="98.8">the</text>
<text x="226.6" y="98.8">cables.</text>
<text x="226.8" y="96.7">headers</text>
<text x="227.8" y="100.8">Each</text>
<text x="233.5" y="100.8">end</text>
<text x="234.6" y="98.8">At</text>
<text x="235.4" y="96.7">J1</text>
<text x="237.5" y="98.8">U2</text>
<text x="238" y="100.8">is</text>
<text x="238.8" y="96.7">and</text>
<text x="240.8" y="100.8">drawn</text>
<text x="241.3" y="98.8">and</text>
<text x="243.4" y="96.7">J5</text>
<text x="245.9" y="98.8">U3</text>
<text x="246.7" y="96.7">there,</text>
<text x="247.6" y="100.8">as</text>
<text x="249.6" y="98.8">the</text>
<text x="250.9" y="100.8">built.</text>
<text x="198.1" y="102.9">Which</text>
<text x="198.1" y="104.9">USB-C</text>
<text x="204.7" y="102.9">pin</text>
<text x="205.9" y="104.9">extension</text>
<text x="208.8" y="102.9">of</text>
<text x="211.9" y="102.9">each</text>
<text x="216.1" y="104.9">J9</text>
<text x="217.5" y="102.9">connector</text>
<text x="219.5" y="104.9">to</text>
<text x="222.5" y="104.9">P1:</text>
<text x="226.8" y="104.9">5VDC,</text>
<text x="228" y="102.9">is</text>
<text x="230.8" y="102.9">pin</text>
<text x="233.4" y="104.9">GND, USB_DP,</text>
<text x="237.3" y="102.9">is</text>
<text x="240.1" y="102.9">not</text>
<text x="244.3" y="102.9">recorded.</text>
<text x="248.1" y="104.9">USB_DM.</text>
</g>
<g font-size="1.8" fill="#006464">
<text x="21.6" y="30.1">J9</text>
<text x="27.4" y="32.6">VCC</text>
<text x="28.2" y="35.2">D-</text>
<text x="57.2" y="30.1">P1</text>
<text x="61.7" y="32.6">VBUS</text>
<text x="63.8" y="35.2">D-</text>
<text x="147.3" y="32.6">U2</text>
<text x="27.2" y="40.2">GND</text>
<text x="28.2" y="37.7">D+</text>
<text x="62.7" y="40.2">GND</text>
<text x="63.8" y="37.7">D+</text>
<text x="147.8" y="37.7">SDA</text>
<text x="147.8" y="40.2">SCK</text>
<text x="21.6" y="42.8">USB-C</text>
<text x="29.4" y="42.8">socket</text>
<text x="57.2" y="42.8">USB-C</text>
<text x="65" y="42.8">plug</text>
<text x="147.8" y="42.8">VDD</text>
<text x="147.8" y="45.3">GND</text>
<text x="55.9" y="49.1">U1</text>
<text x="147.3" y="50.4">OLED 0.96in</text>
<text x="51.3" y="54.2">5V</text>
<text x="51.3" y="56.7">GND</text>
<text x="51.3" y="59.3">3V3</text>
<text x="61.6" y="54.2">GP0</text>
<text x="61.6" y="56.7">GP1</text>
<text x="61.6" y="59.3">GP2</text>
<text x="51.3" y="61.8">GP29</text>
<text x="51.3" y="64.4">GP28</text>
<text x="61.6" y="61.8">GP3</text>
<text x="61.6" y="64.4">GP4</text>
<text x="51.3" y="66.9">GP27</text>
<text x="51.3" y="69.4">GP26</text>
<text x="51.3" y="72">GP15</text>
<text x="61.6" y="66.9">GP5</text>
<text x="61.6" y="69.4">GP6</text>
<text x="61.6" y="72">GP7</text>
<text x="147.3" y="72">U3</text>
<text x="51.3" y="74.5">GP14</text>
<text x="61.6" y="74.5">GP8</text>
<text x="147.8" y="77.1">GND</text>
<text x="54.2" y="80.8" transform="rotate(-90 54.2 80.8)">GP13</text>
<text x="56.7" y="80.8" transform="rotate(-90 56.7 80.8)">GP12</text>
<text x="59.3" y="80.8" transform="rotate(-90 59.3 80.8)">GP11</text>
<text x="61.8" y="80.8" transform="rotate(-90 61.8 80.8)">GP10</text>
<text x="64.4" y="80.8" transform="rotate(-90 64.4 80.8)">GP9</text>
<text x="147.8" y="79.6">+</text>
<text x="147.8" y="82.1">SW</text>
<text x="53.3" y="89.8">RP2040-Zero</text>
<text x="147.8" y="84.7">DT</text>
<text x="147.8" y="87.2">CLK</text>
<text x="147.3" y="92.3">KY-040</text>
<text x="49.1" y="118">R1</text>
<text x="59.1" y="124.7">D1</text>
<text x="72.4" y="124.1">BZ1</text>
<text x="46.8" y="135.5">R2</text>
<text x="68.6" y="137.4">Q1</text>
<text x="135.9" y="136.8">OLED_OUT</text>
<text x="50.2" y="142.5">R3</text>
<text x="133.2" y="153.3">ENCODER_OUT</text>
</g>
<g font-size="1.8" fill="#a90000">
<text x="145.3" y="36.6">4</text>
<text x="145.3" y="39.1">3</text>
<text x="145.3" y="41.7">2</text>
<text x="145.3" y="44.2">1</text>
<text x="48.8" y="53.1">1</text>
<text x="66" y="53.1">23</text>
<text x="48.8" y="55.6">2</text>
<text x="48.8" y="58.2">3</text>
<text x="66" y="55.6">22</text>
<text x="66" y="58.2">21</text>
<text x="48.8" y="60.7">4</text>
<text x="48.8" y="63.2">5</text>
<text x="48.8" y="65.8">6</text>
<text x="66" y="60.7">20</text>
<text x="66" y="63.2">19</text>
<text x="66" y="65.8">18</text>
<text x="48.8" y="68.3">7</text>
<text x="48.8" y="70.9">8</text>
<text x="66" y="68.3">17</text>
<text x="66" y="70.9">16</text>
<text x="48.8" y="73.4">9</text>
<text x="66" y="73.4">15</text>
<text x="145.3" y="75.9">1</text>
<text x="53.1" y="83.9" transform="rotate(-90 53.1 83.9)">10</text>
<text x="55.6" y="83.9" transform="rotate(-90 55.6 83.9)">11</text>
<text x="58.2" y="83.9" transform="rotate(-90 58.2 83.9)">12</text>
<text x="60.7" y="83.9" transform="rotate(-90 60.7 83.9)">13</text>
<text x="63.2" y="83.9" transform="rotate(-90 63.2 83.9)">14</text>
<text x="145.3" y="78.5">2</text>
<text x="145.3" y="81">3</text>
<text x="145.3" y="83.6">4</text>
<text x="145.3" y="86.1">5</text>
<text x="66.6" y="121.7">1</text>
<text x="66.6" y="126.7">2</text>
<text x="59" y="136.9">2</text>
<text x="65.8" y="134.1" transform="rotate(-90 65.8 134.1)">1</text>
<text x="65.8" y="141.7" transform="rotate(-90 65.8 141.7)">3</text>
</g>
<g font-size="1.4" fill="#0000c2">
<text x="19" y="45.7">J9:</text>
<text x="19" y="47.3">own</text>
<text x="22.3" y="45.7">USB-C</text>
<text x="22.9" y="47.3">USB-C</text>
<text x="28.5" y="45.7">socket</text>
<text x="29.2" y="47.3">socket.</text>
<text x="34.3" y="45.7">on</text>
<text x="35.5" y="47.3">Wired</text>
<text x="37.2" y="45.7">the</text>
<text x="40.5" y="47.3">straight</text>
<text x="40.5" y="45.7">enclosure.</text>
<text x="47.3" y="47.3">through;</text>
<text x="49.3" y="45.7">P1:</text>
<text x="52.7" y="45.7">USB-C</text>
<text x="54.5" y="47.3">no</text>
<text x="57.3" y="47.3">CC</text>
<text x="59" y="45.7">plug</text>
<text x="60.3" y="47.3">lines.</text>
<text x="63.2" y="45.7">in</text>
<text x="65.6" y="45.7">U1's</text>
<text x="107.9" y="52">SSD1306,</text>
<text x="116.2" y="52">128</text>
<text x="120" y="52">x</text>
<text x="121.9" y="52">64,</text>
<text x="125.3" y="52">white.</text>
<text x="19" y="92.6">U1</text>
<text x="19" y="94.3">5VDC</text>
<text x="19" y="95.9">Pin</text>
<text x="22.1" y="92.6">is</text>
<text x="22.5" y="95.9">numbers</text>
<text x="23.9" y="94.3">is</text>
<text x="24.4" y="92.6">powered</text>
<text x="26.2" y="94.3">its</text>
<text x="29.1" y="94.3">5V</text>
<text x="29.8" y="95.9">count</text>
<text x="31.5" y="92.6">through</text>
<text x="31.9" y="94.3">pad,</text>
<text x="35" y="95.9">the</text>
<text x="36.1" y="94.3">joined</text>
<text x="38.2" y="92.6">its</text>
<text x="38.3" y="95.9">edge</text>
<text x="41.1" y="92.6">own</text>
<text x="41.6" y="94.3">to</text>
<text x="42.9" y="95.9">pads</text>
<text x="44.1" y="94.3">the</text>
<text x="45" y="92.6">USB-C</text>
<text x="47.4" y="95.9">from</text>
<text x="47.5" y="94.3">USB-C</text>
<text x="51.2" y="92.6">socket,</text>
<text x="51.9" y="95.9">5V</text>
<text x="53.7" y="94.3">supply.</text>
<text x="54.7" y="95.9">round</text>
<text x="57.5" y="92.6">by</text>
<text x="59.9" y="95.9">the</text>
<text x="60.2" y="92.6">P1.</text>
<text x="19" y="97.5">board;</text>
<text x="24.8" y="97.5">the</text>
<text x="28.1" y="97.5">board</text>
<text x="33.4" y="97.5">prints</text>
<text x="38.7" y="97.5">only</text>
<text x="42.8" y="97.5">the</text>
<text x="46.2" y="97.5">GP</text>
<text x="49.2" y="97.5">names.</text>
<text x="107.9" y="96.5">The</text>
<text x="111.5" y="96.5">module's</text>
<text x="119.2" y="96.5">own</text>
<text x="123.1" y="96.5">resistors</text>
<text x="130.6" y="96.5">pull</text>
<text x="134.5" y="96.5">CLK,</text>
<text x="138.8" y="96.5">DT and</text>
<text x="145.3" y="96.5">SW up</text>
<text x="151.2" y="96.5">to</text>
<text x="19" y="156.1">Q1:</text>
<text x="19" y="157.8">BC337</text>
<text x="19" y="159.4">R1:</text>
<text x="19" y="161">BUZZER</text>
<text x="22.5" y="159.4">100</text>
<text x="22.5" y="156.1">find</text>
<text x="24.9" y="157.8">makers</text>
<text x="25.9" y="161">stuck</text>
<text x="26.4" y="156.1">C,</text>
<text x="28.5" y="159.4">or</text>
<text x="28.9" y="156.1">B,</text>
<text x="30.9" y="161">high</text>
<text x="31.1" y="159.4">more</text>
<text x="31.3" y="157.8">differ.</text>
<text x="31.4" y="156.1">E</text>
<text x="33.3" y="156.1">with</text>
<text x="35.1" y="161">with</text>
<text x="35.8" y="159.4">at</text>
<text x="37.4" y="156.1">a</text>
<text x="38.3" y="159.4">0.25</text>
<text x="39.1" y="161">Q1</text>
<text x="39.3" y="156.1">tester</text>
<text x="42.1" y="161">on.</text>
<text x="42.7" y="159.4">W, so</text>
<text x="44.6" y="156.1">before</text>
<text x="48" y="159.4">that</text>
<text x="50.3" y="156.1">soldering;</text>
<text x="52" y="159.4">it</text>
<text x="54.1" y="159.4">survives</text>
<text x="19" y="162.6">D1:</text>
<text x="22.5" y="162.6">band</text>
<text x="27.1" y="162.6">(cathode)</text>
<text x="35.4" y="162.6">on</text>
<text x="38.2" y="162.6">BZ1's</text>
<text x="45.7" y="162.6">lead.</text>
</g>
<g font-size="1.4" fill="#840000">
<text x="126.1" y="138">RP_3V3</text>
<text x="126.1" y="135.4">I2C_SCL</text>
<text x="126.1" y="132.9">I2C_SDA</text>
<text x="126.1" y="140.5">GND</text>
<text x="126.1" y="148.1">ENC_CLK</text>
<text x="126.1" y="153.2">ENC_SW</text>
<text x="126.1" y="150.7">ENC_DT</text>
<text x="126.1" y="155.7">GND</text>
<text x="126.1" y="158.3">RP_3V3</text>
</g>
<g font-size="1.2" fill="#006464">
<text x="59" y="126.4">1N5819</text>
<text x="72.3" y="126.4">Passive,</text>
<text x="78.7" y="126.4">15.6</text>
<text x="46.1" y="140.4">1</text>
<text x="49.5" y="143.5">10</text>
<text x="68.5" y="139.1">BC337</text>
<text x="73.8" y="139.1">45</text>
<text x="76.4" y="139.1">V</text>
<text x="78.2" y="139.1">800</text>
<text x="81.7" y="139.1">mA</text>
</g>
<g font-size="1.1" fill="#006464">
<text x="31.2" y="53.4">OLED_OUT</text>
<text x="72.3" y="51.4">ENCODER_OUT</text>
</g>
<g font-size="1.1" fill="#840000">
<text x="37.1" y="56.5">GND</text>
<text x="37.1" y="59.1">RP_3V3</text>
<text x="43.5" y="59.1">RP_3V3</text>
<text x="44.8" y="54">5VDC</text>
<text x="45.3" y="56.5">GND</text>
<text x="37.1" y="64.2">I2C_SDA</text>
<text x="37.1" y="61.6">I2C_SCL</text>
<text x="68.9" y="64.2">I2C_SDA</text>
<text x="81.6" y="61.6">GND</text>
<text x="81.6" y="64.2">RP_3V3</text>
<text x="68.9" y="66.7">I2C_SCL</text>
</g>
</svg>
